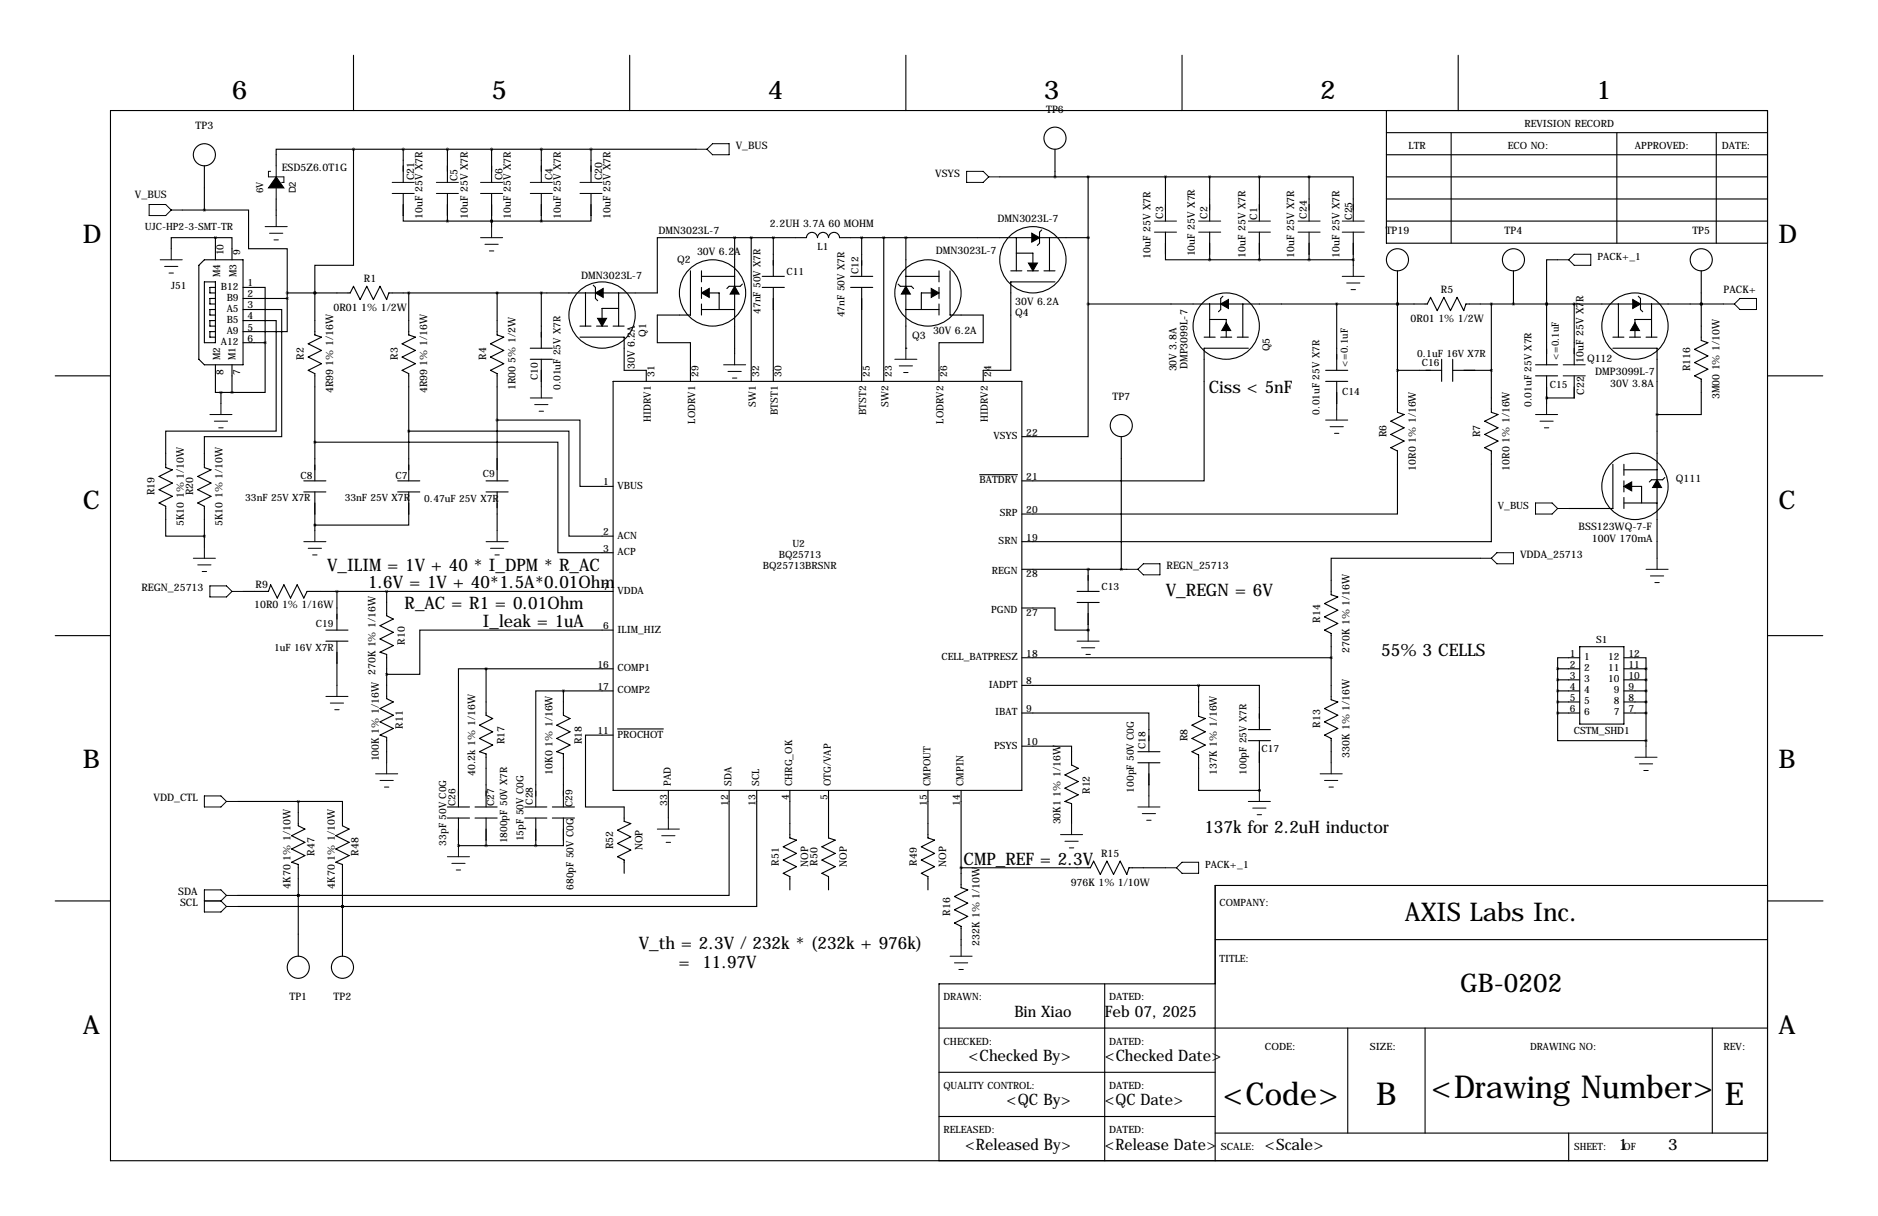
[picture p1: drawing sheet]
<svg xmlns="http://www.w3.org/2000/svg" width="432mm" height="279mm" viewBox="0 0 432 279" stroke-linecap="round" stroke-linejoin="round" font-family="sans-serif">
<g fill="none" stroke="#000" stroke-width=".25">
<path d="M81.3 12.7v12.7M144.8 12.7v12.7M208.3 12.7v12.7M271.8 12.7v12.7M335.3 12.7v12.7M25.4 25.4h381v241.3h-381zM47 38.1v10.2M81.3 34.3v26.7h-8.9v6.3M81.3 34.3h-17.8v3.8M81.3 34.3h78.7M92.7 34.3v7.6M102.9 34.3v7.6"/>
<path d="M113 34.3v7.6M124.5 34.3v7.6M135.9 34.3v7.6M242.6 34.3v6.3M318.8 30.5h87.6M318.8 35.6h87.6M318.8 25.4v30.5h87.6M333.7 30.5v25.4M371.8 30.5v25.4M394.6 30.5v25.4M41.9 48.3h5.1M47 48.3h10.1v8.9h8.9v10.1"/>
<path d="M49.5 54.6h3.8v5.1M49.5 54.6h-10.1v2.6M49.5 54.6v5.1M63.5 45.7v3.8M92.7 44.4v6.4h10.2M102.9 50.8h21.6M102.9 44.4v6.4M113 50.8h.1M113 44.4v7.7M124.5 44.4v6.4M135.9 44.4v6.4h-11.4M168.9 54.6h16.5a1.27 1.27 0 0 1 1.3-1.2 1.27 1.27 0 0 1 1.3 1.2 1.27 1.27 0 0 1 1.2-1.2 1.27 1.27 0 0 1 1.3 1.2 1.27 1.27 0 0 1 1.3-1.2 1.27 1.27 0 0 1 1.2 1.2h57.2"/>
<path d="M168.9 54.6h.1M168.9 54.6h-17.8v12.7h-61.7l-.5 1.5-1.5-3-1.5 3-1.6-3-1.5 3-1.5-3-.8 1.5h-14.5M168.9 54.6v26.7M172.7 54.6v33M177.8 54.6v8.9M198.1 54.6v8.9M203.2 54.6v33M208.3 54.6h.1M208.3 54.6v25.4M229.9 40.6h71.1M233.7 54.6v7.6M233.7 58.2h3.8v2.3"/>
<path d="M239.5 52.8l-.5 .5v2.6l-.5 .5M241.3 54.6v7.6M250.2 54.6h.1M250.2 40.6v29.2M268 53.3v6.4h10.1M268 40.6v10.2M278.1 40.6v10.2M278.1 53.3v6.4M278.1 59.7h33M289.6 40.6v10.2M289.6 53.3v6.4M301 40.6h10.1v10.2"/>
<path d="M301 40.6v10.2M301 53.3v6.4M311.1 53.3v7.7M318.8 45.7h87.6M318.8 50.8h87.6M318.8 40.6h87.6M358.1 59.7h-2.5v10.1M45.7 61l1.3-1.3h8.9v24.1h-8.9l-1.3-1.3zM47 64.8h2.5v13.9h-2.5zM49.5 66h-1.2v1.3h1.2M49.5 68.6h-1.2v1.2h1.2M49.5 71.1h-1.2v1.3h1.2"/>
<path d="M49.5 76.2h-1.2v1.3h1.2M49.5 73.7h-1.2v1.2h1.2M55.9 66h5.1v12.7M55.9 73.7h7.6v25.4h-25.4v8.3l1.5 .5-3 1.6 3 1.5-3 1.5 3 1.5-3 1.6 1.5 .7v6.9h8.9M55.9 71.1h8.9v29.2h-17.8v7.1l1.5 .5-3 1.6 3 1.5-3 1.5 3 1.5-3 1.6 1.5 .7v9.4M55.9 68.6h10.1M55.9 78.7h5.1M61 78.7v11.5h-7.7M66 68.6v7.6h-10.1M66 67.3v1.3M72.4 67.3h.1M72.4 67.3v9.7l1.5 .5-3 1.5 3 1.5-3 1.5 3 1.6-3 1.5 1.5 .8v24.6"/>
<path d="M94 67.3v9.7l1.5 .5-3 1.5 3 1.5-3 1.5 3 1.6-3 1.5 1.5 .8v24.6M114.3 67.3v9.7l1.5 .5-3 1.5 3 1.5-3 1.5 3 1.6-3 1.5 1.5 .8v24.6M124.5 67.3v12.7M133.3 77.5h10.2v7.6h5.1v2.5M133.3 74.9h2.6M134.6 67.3v7.6M136.4 65.5l.5 .5v2.6l.5 .5M137.2 74.9h2.5M141 74.9h2.5M142.2 67.3v7.6M142.2 70.9h-3.8v2.3M158.7 62.2v10.2h-7.6v6.3h7.6v8.9"/>
<path d="M161.3 63.5h7.6M161.3 62.2v2.6M161.3 66v2.6M161.3 69.8v2.6M161.3 71.1h7.6M163.1 67.3h2.3v3.8M170.7 65.3l-.5 .5h-2.6l-.5 .5M175.3 63.5h5M175.3 66h5M177.8 66v21.6M195.6 63.5h5.1M195.6 66h5.1"/>
<path d="M198.1 66v21.6M206.5 65.3l.5 .5h2.5l.6 .5M208.3 63.5h7.6M208.3 71.1h7.6M214.1 67.3h-2.3v3.8M215.9 62.2v2.6M215.9 66v2.6M215.9 69.8v2.6M218.4 62.2v10.2h7.7v6.3h-10.2v8.9M232.4 62.2h2.5M236.2 62.2h2.6M240 62.2h2.6"/>
<path d="M242.6 64.8h-10.2v20.3h-6.3v2.5M250.2 69.8v30.5h-15.3M250.2 69.8h78l.7-1.5 1.6 3.1 1.5-3.1 1.5 3.1 1.5-3.1 1.5 3.1 .6-1.6h59.1M276.9 77.5h2.5M278.1 69.8v7.7M278.1 73.4h3.8v4.1M280.7 77.5h2.5M281.2 68.1l-.5 .5v2.5l-.5 .5M284.5 77.5h2.5M285.8 69.8v7.7M307.3 69.8v15.3M321.3 62.2v32.5l1.5 .5-3 1.6 3 1.5-3 1.5 3 1.5-3 1.6 1.5 .7v14.5h-86.4"/>
<path d="M321.3 69.8h.1M342.9 69.8v24.9l1.5 .5-3 1.6 3 1.5-3 1.5 3 1.5-3 1.6 1.5 .7v20.9h-108M348 62.2v7.6M355.6 69.8h.1M355.6 69.8v14M361.9 69.8v14M370.8 77.5h2.6M372.1 69.8v7.7M374.6 77.5h2.6M376.7 68.1l.5 .5v2.5l.5 .5M378.5 77.5h2.5M379.7 73.4h-3.8v4.1"/>
<path d="M379.7 69.8v7.7M391.2 62.2v16l1.5 .5-3.1 1.6 3.1 1.5-3.1 1.5 3.1 1.5-3.1 1.6 1.6 .7v8.1h-10.2M391.2 69.8h.1M12.7 86.4h12.7M49.5 83.8v6.4h1.3M50.8 90.2v2.5M50.8 90.2h2.5M53.3 83.8v6.4M94 99.1h36.8v24.1h10.2M114.3 96.5h19v15.3h7.7M121.9 80h5.1M121.9 82.5h5.1"/>
<path d="M124.5 82.5v6.4M141 87.6h93.9v94h-93.9zM208.3 80h.1M287 80h-10.1v30.5h-42M304.8 87.6h5.1M304.8 85.1h5.1M307.3 87.6v6.4M321.3 85.1h10.2M331.5 82.5v5.1M334 85.1h8.9M334 82.5v5.1M353.1 86.4h5"/>
<path d="M353.1 83.8h5M355.6 91.4h.1M355.6 86.4v6.3M361.9 86.4v5h-6.3M370.8 80h10.2v48.3M406.4 86.4h12.7M69.8 110.5h5.1M69.8 113h5.1M72.4 101.6h55.9v25.4h12.7M72.4 113v8.9M91.4 110.5h5.1M91.4 113h5.1"/>
<path d="M94 113v7.7h-21.6M111.8 110.5h5M111.8 113h5M114.3 113v8.9M225.2 109.1h8.7M257.8 100.3v30.5M370.8 106.7v10.1h-10.1M373.4 106.7v2.5M373.4 110.5v2.5M373.4 114.3v2.5M373.4 115.6h7.6M373.4 107.9h7.6"/>
<path d="M375.2 111.8h2.2v3.8M382.8 109.7l-.5 .5h-2.6l-.5 .5M55.9 135.9h5.8l.5-1.5 1.6 3 1.5-3 1.5 3 1.5-3 1.5 3 .8-1.5h70.4M77.5 135.9v8.9M88.9 135.9v5.6l1.5 .7-3 1.6 3 1.5-3 1.5 3 1.5-3 1.6 1.5 .5v10.1l1.5 .8-3 1.5 3 1.5-3 1.6 3 1.5-3 1.5 1.5 .5v5.9M234.9 139.7h7.7v5.1h7.6M234.9 130.8h24.2M247.6 135.9h5.1M247.6 138.4h5.1M250.2 130.8h.1M250.2 130.8v5.1M250.2 138.4v6.4"/>
<path d="M340.4 128.3h-34.3v8.4l1.5 .5-3.1 1.5 3.1 1.5-3.1 1.5 3.1 1.6-3.1 1.5 1.6 .7v15.3l1.5 .5-3.1 1.5 3.1 1.5-3.1 1.6 3.1 1.5-3.1 1.5 1.6 .8v5.6M12.7 146h12.7M74.9 144.8h5.1M74.9 147.3h5.1M77.5 147.3v10.2M111.8 153.7h-6.4v31.7M111.8 153.7h29.2M111.8 153.7v10.6l1.5 .8-3.1 1.5 3.1 1.5-3.1 1.6 3.1 1.5-3.1 1.5 1.6 .5v12.2M129.5 158.8h-6.3v26.6M129.5 158.8h11.5M129.5 158.8v5.5l1.6 .8-3.1 1.5 3.1 1.5-3.1 1.6 3.1 1.5-3.1 1.5 1.5 .5v12.2M141 144.8h-44.5v10.1h-7.6"/>
<path d="M234.9 157.5h40.7M234.9 151.1h71.2M250.2 144.8h.1M275.6 157.5h14v10.1M275.6 157.5v7.1l1.5 .5-3 1.5 3 1.5-3 1.6 3 1.5-3 1.5 1.5 .8v8.1h14M358.1 153.7h5.1M358.1 158.8h5.1M358.1 156.2h5.1M358.1 153.7v10.1M363.2 151.1h-5.1v2.6M363.2 148.6h10.2v17.8h-10.2zM373.4 151.1h5.1v2.6"/>
<path d="M373.4 153.7h5.1M373.4 158.8h5.1M373.4 156.2h5.1M378.5 153.7v17.7M406.4 146h12.7M141 168.9h-6.4v16.5h8.9v3.3l1.5 .5-3 1.6 3 1.5-3 1.5 3 1.5-3 1.5 1.5 .8v3.1M142 167.5h10.5M234.9 163.8h29.3v8.9M234.9 171.4h11.5v4.4l1.5 .7-3 1.6 3 1.5-3 1.5 3 1.5-3 1.5 1.5 .6v4.5M261.6 172.7h5.1M261.6 175.3h5.1M264.2 175.3v7.6"/>
<path d="M287 167.6h5.1M287 170.2h5.1M289.6 170.2v11.4M358.1 163.8v6.4h20.4M358.1 163.8h5.1M358.1 161.3h5.1M373.4 163.8h5.1M373.4 161.3h5.1M54.6 184.1h14M68.6 184.1h10.1v5.6l1.6 .8-3.1 1.5 3.1 1.5-3.1 1.6 3.1 1.5-3.1 1.5 1.5 .5v21.1M68.6 184.1v5.6l1.5 .8-3 1.5 3 1.5-3 1.6 3 1.5-3 1.5 1.5 .5v21.1M102.9 185.4h5"/>
<path d="M102.9 188h5M105.4 194.3h.1M105.4 188v6.3M105.4 194.3h17.8M109.2 185.4h5.1M109.2 188h5.1M111.8 188v6.3M120.6 185.4h5.1M120.6 188h5.1M123.2 188v6.3M127 185.4h5.1M127 188h5.1"/>
<path d="M129.5 188v6.3h-6.3M153.7 181.6v6.4M167.6 181.6v24.1h-99M174 181.6v26.7h-95.3M181.6 181.6v10.9l1.5 .5-3 1.6 3 1.5-3 1.5 3 1.5-3 1.6 1.5 .7v3.1M190.5 181.6v10.9l1.5 .5-3 1.6 3 1.5-3 1.5 3 1.5-3 1.6 1.5 .7v3.1M213.4 181.6v10.9l1.5 .5-3.1 1.6 3.1 1.5-3.1 1.5 3.1 1.5-3.1 1.6 1.6 .7v3.1M221 181.6v22.4l1.5 .5-3 1.5 3 1.5-3 1.5 3 1.6-3 1.5 1.5 .8v4.3M221 199.4h29.7l.8-1.5 1.5 3 1.5-3 1.5 3 1.6-3 1.5 3 .5-1.5h8.4M289.6 181.6h.1M12.7 207h12.7M54.6 208.3h24.1"/>
<path d="M54.6 205.7h14M68.6 205.7h.1M78.7 208.3h.1M279.4 215.9h127M406.4 203.5h-127v63.2M406.5 207h12.7M215.9 236.2h190.5M254 226.1v40.6M279.4 226.1h-63.5v40.6M309.9 236.2v24.1M327.7 236.2v24.1M393.7 236.2v24.1"/>
<path d="M215.9 246.4h63.5M215.9 256.5h63.5M279.4 260.3h127M360.7 260.3v6.4"/>
<circle cx="47" cy="35.6" r="2.54"/>
<circle cx="242.6" cy="31.7" r="2.54"/>
<circle cx="237.5" cy="59.7" r="7.6"/>
<circle cx="321.3" cy="59.7" r="2.54"/>
<circle cx="348" cy="59.7" r="2.54"/>
<circle cx="391.2" cy="59.7" r="2.54"/>
<circle cx="138.4" cy="72.4" r="7.6"/>
<circle cx="163.8" cy="67.3" r="7.6"/>
<circle cx="213.4" cy="67.3" r="7.6"/>
<circle cx="281.9" cy="74.9" r="7.6"/>
<circle cx="375.9" cy="74.9" r="7.6"/>
<circle cx="257.8" cy="97.8" r="2.54"/>
<circle cx="375.9" cy="111.8" r="7.6"/>
<circle cx="68.6" cy="222.2" r="2.54"/>
<circle cx="78.7" cy="222.2" r="2.54"/>
</g>
<g fill="none" stroke="#000" stroke-width=".23">
<path d="M62.2 39.4h-.5v1.2h3.6v1.3h-.5M63.5 38.1v2.5M160 34.3h2.6M163.8 33h3.8v2.6h-3.8l-1.2-1.3zM222.2 39.4h3.9l1.2 1.2-1.2 1.3h-3.9zM34.3 47h3.8l1.3 1.3-1.3 1.2h-3.8zM36.8 59.7h5.1M39.4 57.2v2.5M39.4 48.3h2.5M61 52.1h5M62 53.6h3M63 55.1h1"/>
<path d="M63.5 43.2v2.5M63.5 49.5v2.6M90.2 41.9h5M90.2 44.4h5M100.3 41.9h5.1M100.3 44.4h5.1M110.5 41.9h5.1M110.5 44.4h5.1M110.5 54.6h5.1M111.5 56.1h3.1M112.5 57.7h1M113 52.1v2.5"/>
<path d="M121.9 41.9h5.1M121.9 44.4h5.1M133.3 41.9h5.1M133.3 44.4h5.1M227.3 40.6h2.6M265.4 50.8h5.1M265.4 53.3h5.1M275.6 50.8h5.1M275.6 53.3h5.1M287 50.8h5.1M287 53.3h5.1M298.4 50.8h5.1"/>
<path d="M298.4 53.3h5.1M308.6 50.8h5.1M308.6 53.3h5.1M358.1 59.7h2.6M361.9 58.4h3.9v2.6h-3.9l-1.2-1.3zM37.8 61.2h3.1M38.9 62.7h1M308.6 63.5h5.1M309.6 65h3.1M310.6 66.5h1.1M311.1 61v2.5M396.2 69.8h2.6"/>
<path d="M400 68.6h3.9v2.5h-3.9l-1.2-1.3zM48.3 95.2h5M49.3 96.8h3M50.3 98.3h1M50.8 92.7v2.5M121.9 91.4h5.1M122.9 93h3.1M124 94.5h1M124.5 88.9v2.5M166.4 83.8h5M167.4 85.3h3M168.4 86.9h1"/>
<path d="M168.9 81.3v2.5M205.7 82.5h5.1M206.8 84.1h3M207.8 85.6h1M208.3 80v2.5M304.8 96.5h5.1M305.8 98h3.1M306.8 99.6h1M307.3 94v2.5M353.1 95.2h5M354.1 96.8h3M355.1 98.3h1"/>
<path d="M355.6 92.7v2.5M359.4 83.8h5.1M359.4 86.4h5.1M353.1 115.6h3.8l1.2 1.2-1.2 1.3h-3.8zM358.1 116.8h2.6M44.4 128.3h5.1M45.5 129.8h3M46.5 131.3h1M47 125.7v2.6M48.3 134.6h3.8l1.2 1.3-1.2 1.3h-3.8zM53.3 135.9h2.6M69.8 124.5h5.1"/>
<path d="M70.9 126h3M71.9 127.5h1M72.4 121.9v2.6M111.8 124.5h5M112.8 126h3M113.8 127.5h1M114.3 121.9v2.6M259.1 130.8h2.5M261.6 130.8l1.3-1.3h3.8v2.6h-3.8zM340.4 128.3h2.5M344.2 127h3.8v2.5h-3.8l-1.3-1.2zM378.5 130.8h5"/>
<path d="M379.5 132.3h3M380.5 133.9h1M381 128.3v2.5M77.5 157.5v2.5M247.6 147.3h5.1M248.7 148.8h3M249.7 150.4h1M250.2 144.8v2.5M74.9 160h5.1M75.9 161.5h3.1M77 163.1h1M86.4 177.8h5"/>
<path d="M87.4 179.3h3M88.9 175.3v2.5M303.5 177.8h5.1M304.5 179.3h3.1M306.1 175.3v2.5M375.9 174h5.1M376.9 175.5h3.1M378 177h1M378.5 171.4v2.6M47 182.9h3.8l1.3 1.2-1.3 1.3h-3.8zM52.1 184.1h2.5M88.4 180.8h1"/>
<path d="M102.9 196.8h5M103.9 198.4h3M104.9 199.9h1M105.4 194.3v2.5M151.1 190.5h5.1M152.1 192h3.1M153.2 193.5h1M153.7 188v2.5M243.8 191.8h5.1M244.9 193.3h3M245.9 194.8h1M246.4 189.2v2.6"/>
<path d="M261.6 185.4h5.1M262.6 186.9h3.1M263.7 188.5h1M264.2 182.9v2.5M268 199.4h2.5M270.5 199.4l1.3-1.3h3.8v2.6h-3.8zM287 184.1h5.1M288 185.7h3.1M289.1 187.2h1M289.6 181.6v2.5M305.6 180.8h1M47 207h3.8"/>
<path d="M50.8 207l1.3 1.3M52.1 205.7h2.5M52.1 205.7l-1.3 1.3M52.1 205.7l-1.3-1.2h-3.8v5h3.8l1.3-1.2M52.1 208.3h2.5M218.4 219.7h5.1M221 217.2v2.5M219.5 221.2h3M220.5 222.8h1"/>
</g>
<g fill="#000" stroke="#000" stroke-width=".25">
<path d="M237.2 53.6l1.8 1-1.8 1zM136.9 67.3l1.8-1v2zM137.4 73.2h2l-1 1.7zM161.3 67.3l1.8-1v2zM168.9 65.8l1 1.8h-2zM208.3 65.8l1 1.8h-2zM214.1 66.3l1.8 1-1.8 1zM236.5 60.5h2l-1 1.7zM280.7 69.8l1.7-1v2.1zM281.9 74.2l1.1 1.7h-2.1zM375.9 74.2l1 1.7h-2zM375.4 68.8l1.8 1-1.8 1.1z"/>
<path d="M373.4 111.8l1.8-1.1v2.1zM381 110.2l1 1.8h-2z"/>
</g>
<path d="M63.5 40.6l1.8 2.6h-3.6z" fill="#000" stroke="#000" stroke-width=".23"/>
<path d="M102.8 34.3a.05 .05 0 0 0 .1 0 .05 .05 0 0 0-.1 0zM113 34.3a.05 .05 0 0 0 .1 0 .05 .05 0 0 0-.1 0zM113 50.8a.05 .05 0 0 0 .1 0 .05 .05 0 0 0-.1 0zM289.5 181.6a.05 .05 0 0 0 .1 0 .05 .05 0 0 0-.1 0zM77.4 135.9a.05 .05 0 0 0 .1 0 .05 .05 0 0 0-.1 0zM124.4 67.3a.05 .05 0 0 0 .1 0 .05 .05 0 0 0-.1 0zM307.3 69.9a.05 .05 0 0 0 .1 0 .05 .05 0 0 0-.1 0zM311.1 59.7a.05 .05 0 0 0 .1 0 .05 .05 0 0 0-.1 0zM306 151.1a.05 .05 0 0 0 .1 0 .05 .05 0 0 0-.1 0zM111.7 194.3a.05 .05 0 0 0 .1 0 .05 .05 0 0 0-.1 0zM129.5 158.8a.05 .05 0 0 0 .1 0 .05 .05 0 0 0-.1 0zM111.7 153.7a.05 .05 0 0 0 .1 0 .05 .05 0 0 0-.1 0zM391.1 69.9a.05 .05 0 0 0 .1 0 .05 .05 0 0 0-.1 0zM78.7 208.3a.05 .05 0 0 0 .1 0 .05 .05 0 0 0-.1 0zM78.7 208.3a.05 .05 0 0 0 .1 0 .05 .05 0 0 0-.1 0zM391.1 69.9a.05 .05 0 0 0 .1 0 .05 .05 0 0 0-.1 0zM267.9 40.6a.05 .05 0 0 0 .1 0 .05 .05 0 0 0-.1 0zM278.1 40.6a.05 .05 0 0 0 .1 0 .05 .05 0 0 0-.1 0zM289.5 40.6a.05 .05 0 0 0 .1 0 .05 .05 0 0 0-.1 0zM289.5 59.7a.05 .05 0 0 0 .1 0 .05 .05 0 0 0-.1 0zM278.1 59.7a.05 .05 0 0 0 .1 0 .05 .05 0 0 0-.1 0zM102.8 50.8a.05 .05 0 0 0 .1 0 .05 .05 0 0 0-.1 0zM113 50.8a.05 .05 0 0 0 .1 0 .05 .05 0 0 0-.1 0zM124.4 50.8a.05 .05 0 0 0 .1 0 .05 .05 0 0 0-.1 0zM124.4 34.3a.05 .05 0 0 0 .1 0 .05 .05 0 0 0-.1 0zM242.5 40.6a.05 .05 0 0 0 .1 0 .05 .05 0 0 0-.1 0zM358.1 153.7a.05 .05 0 0 0 .1 0 .05 .05 0 0 0-.1 0zM358.1 161.3a.05 .05 0 0 0 .1 0 .05 .05 0 0 0-.1 0zM358.1 158.8a.05 .05 0 0 0 .1 0 .05 .05 0 0 0-.1 0zM358.1 156.2a.05 .05 0 0 0 .1 0 .05 .05 0 0 0-.1 0zM378.4 161.3a.05 .05 0 0 0 .1 0 .05 .05 0 0 0-.1 0zM378.4 158.8a.05 .05 0 0 0 .1 0 .05 .05 0 0 0-.1 0zM378.4 156.2a.05 .05 0 0 0 .1 0 .05 .05 0 0 0-.1 0zM378.4 153.7a.05 .05 0 0 0 .1 0 .05 .05 0 0 0-.1 0zM358.1 163.8a.05 .05 0 0 0 .1 0 .05 .05 0 0 0-.1 0zM378.4 163.8a.05 .05 0 0 0 .1 0 .05 .05 0 0 0-.1 0zM378.4 170.2a.05 .05 0 0 0 .1 0 .05 .05 0 0 0-.1 0zM361.9 69.8a.05 .05 0 0 0 .1 0 .05 .05 0 0 0-.1 0zM49.5 54.6a.05 .05 0 0 0 .1 0 .05 .05 0 0 0-.1 0zM66 67.3a.05 .05 0 0 0 .1 0 .05 .05 0 0 0-.1 0zM66 68.6a.05 .05 0 0 0 .1 0 .05 .05 0 0 0-.1 0zM60.9 78.7a.05 .05 0 0 0 .1 0 .05 .05 0 0 0-.1 0zM53.3 90.2a.05 .05 0 0 0 .1 0 .05 .05 0 0 0-.1 0z" fill="#000" stroke="#000" stroke-width=".63"/>
<g font-size="7.3">
<text x="281.2" y="254">&lt;Code&gt;</text>
<text x="316.4" y="254">B</text>
<text x="329.1" y="252.2">&lt;Drawing Number&gt;</text>
<text x="396.6" y="254">E</text>
</g>
<g font-size="5.9">
<text x="53.3" y="22.9">6</text>
<text x="113" y="22.9">5</text>
<text x="176.5" y="22.9">4</text>
<text x="240" y="22.9">3</text>
<text x="303.5" y="22.9">2</text>
<text x="367" y="22.9">1</text>
<text x="19" y="55.9">D</text>
<text x="408.9" y="55.9">D</text>
<text x="19" y="116.8">C</text>
<text x="408.9" y="116.8">C</text>
<text x="19" y="176.5">B</text>
<text x="408.9" y="176.5">B</text>
<text x="323" y="211.6">AXIS Labs Inc.</text>
<text x="335.7" y="227.9">GB-0202</text>
<text x="19" y="237.5">A</text>
<text x="408.9" y="237.5">A</text>
</g>
<g font-size="4">
<text x="277.9" y="90.4">Ciss &lt; 5nF</text>
<text x="75.2" y="131.3">V_ILIM = 1V + 40 * I_DPM * R_AC</text>
<text x="84.6" y="135.1">1.6V = 1V + 40*1.5A*0.01Ohm</text>
<text x="268" y="136.9">V_REGN = 6V</text>
<text x="93" y="139.9">R_AC = R1 = 0.01Ohm</text>
<text x="111" y="144">I_leak = 1uA</text>
<text x="317.6" y="150.8">55% 3 CELLS</text>
<text x="276.9" y="191.5">137k for 2.2uH inductor</text>
<text x="221.5" y="198.8">CMP_REF = 2.3V</text>
<text x="146.9" y="218.1">V_th = 2.3V / 232k * (232k + 976k)</text>
<text x="156" y="222.5">= 11.97V</text>
</g>
<g font-size="3.6">
<text x="233.2" y="233.7">Bin Xiao</text>
<text x="254" y="233.7">Feb 07, 2025</text>
<text x="222.7" y="243.8">&lt;Checked By&gt;</text>
<text x="254" y="243.8">&lt;Checked Date&gt;</text>
<text x="231.4" y="254">&lt;QC By&gt;</text>
<text x="254" y="254">&lt;QC Date&gt;</text>
<text x="221.9" y="264.2">&lt;Released By&gt;</text>
<text x="254" y="264.2">&lt;Release Date&gt;</text>
<text x="290.8" y="264.2">&lt;Scale&gt;</text>
<text x="372.1" y="264.2">1</text>
<text x="383.5" y="264.2">3</text>
</g>
<g font-size="2.4">
<text x="45" y="29.7">TP3</text>
<text x="240.5" y="25.9">TP6</text>
<text x="169.2" y="34.3">V_BUS</text>
<text x="64.8" y="39.4">ESD5Z6.0T1G</text>
<text x="95.2" y="41.4" transform="rotate(-90 95.2 41.4)">C21</text>
<text x="105.2" y="41.7" transform="rotate(-90 105.2 41.7)">C5</text>
<text x="115.6" y="41.4" transform="rotate(-90 115.6 41.4)">C6</text>
<text x="127" y="41.4" transform="rotate(-90 127 41.4)">C4</text>
<text x="138.4" y="41.4" transform="rotate(-90 138.4 41.4)">C20</text>
<text x="215" y="40.6">VSYS</text>
<text x="31" y="45.5">V_BUS</text>
<text x="97.2" y="50.3" transform="rotate(-90 97.2 50.3)">10uF 25V X7R</text>
<text x="107.6" y="50.3" transform="rotate(-90 107.6 50.3)">10uF 25V X7R</text>
<text x="117.5" y="50.3" transform="rotate(-90 117.5 50.3)">10uF 25V X7R</text>
<text x="128.9" y="50.3" transform="rotate(-90 128.9 50.3)">10uF 25V X7R</text>
<text x="140.3" y="50.3" transform="rotate(-90 140.3 50.3)">10uF 25V X7R</text>
<text x="151.4" y="53.7">DMN3023L-7</text>
<text x="177" y="52.2">2.2UH 3.7A 60 MOHM</text>
<text x="229.4" y="51.1">DMN3023L-7</text>
<text x="267.5" y="50.3" transform="rotate(-90 267.5 50.3)">C3</text>
<text x="277.6" y="50.3" transform="rotate(-90 277.6 50.3)">C2</text>
<text x="289.1" y="50.5" transform="rotate(-90 289.1 50.5)">C1</text>
<text x="300.5" y="50.3" transform="rotate(-90 300.5 50.3)">C24</text>
<text x="310.9" y="50.5" transform="rotate(-90 310.9 50.5)">C25</text>
<text x="318.6" y="53.8">TP19</text>
<text x="345.9" y="53.8">TP4</text>
<text x="389.1" y="53.8">TP5</text>
<text x="160.3" y="58.6">30V 6.2A</text>
<text x="215.1" y="58.3">DMN3023L-7</text>
<text x="264.6" y="59.4" transform="rotate(-90 264.6 59.4)">10uF 25V X7R</text>
<text x="274.7" y="58.9" transform="rotate(-90 274.7 58.9)">10uF 25V X7R</text>
<text x="286.4" y="59.2" transform="rotate(-90 286.4 59.2)">10uF 25V X7R</text>
<text x="297.6" y="59.2" transform="rotate(-90 297.6 59.2)">10uF 25V X7R</text>
<text x="308" y="59.2" transform="rotate(-90 308 59.2)">10uF 25V X7R</text>
<text x="83.7" y="64.8">R1</text>
<text x="133.6" y="64">DMN3023L-7</text>
<text x="155.7" y="60.5">Q2</text>
<text x="76.7" y="71.5">0R01 1% 1/2W</text>
<text x="233.4" y="70.1">30V 6.2A</text>
<text x="331.3" y="67.3">R5</text>
<text x="396.3" y="67.3">PACK+</text>
<text x="148.6" y="77.5" transform="rotate(-90 148.6 77.5)">Q1</text>
<text x="209.8" y="78">Q3</text>
<text x="214.5" y="76.8">30V 6.2A</text>
<text x="233.4" y="72.5">Q4</text>
<text x="324.3" y="74.1">0R01 1% 1/2W</text>
<text x="69.8" y="82.7" transform="rotate(-90 69.8 82.7)">R2</text>
<text x="91.4" y="82.7" transform="rotate(-90 91.4 82.7)">R3</text>
<text x="111.8" y="82.7" transform="rotate(-90 111.8 82.7)">R4</text>
<text x="292" y="80.7" transform="rotate(-90 292 80.7)">Q5</text>
<text x="364.1" y="83.3" transform="rotate(-90 364.1 83.3)">10uF 25V X7R</text>
<text x="364.9" y="83.2">Q112</text>
<text x="118.5" y="89.7" transform="rotate(-90 118.5 89.7)">1R00 5% 1/2W</text>
<text x="145.9" y="84.8" transform="rotate(-90 145.9 84.8)">30V 6.2A</text>
<text x="270.5" y="85.3" transform="rotate(-90 270.5 85.3)">30V 3.8A</text>
<text x="273" y="84.8" transform="rotate(-90 273 84.8)">DMP3099L-7</text>
<text x="366.8" y="86.1">DMP3099L-7</text>
<text x="370.2" y="88.9">30V 3.8A</text>
<text x="388.6" y="85.3" transform="rotate(-90 388.6 85.3)">R116</text>
<text x="76.6" y="90.4" transform="rotate(-90 76.6 90.4)">4R99 1% 1/16W</text>
<text x="98.2" y="90.4" transform="rotate(-90 98.2 90.4)">4R99 1% 1/16W</text>
<text x="255.8" y="91.9">TP7</text>
<text x="364.2" y="90.7" transform="rotate(-90 364.2 90.7)">C22</text>
<text x="395.4" y="91.8" transform="rotate(-90 395.4 91.8)">3M00 1% 1/10W</text>
<text x="318.8" y="100.5" transform="rotate(-90 318.8 100.5)">R6</text>
<text x="340.4" y="100.5" transform="rotate(-90 340.4 100.5)">R7</text>
<text x="35.6" y="113.8" transform="rotate(-90 35.6 113.8)">R19</text>
<text x="44.4" y="113.8" transform="rotate(-90 44.4 113.8)">R20</text>
<text x="325.5" y="108.2" transform="rotate(-90 325.5 108.2)">10R0 1% 1/16W</text>
<text x="347.1" y="108.2" transform="rotate(-90 347.1 108.2)">10R0 1% 1/16W</text>
<text x="385.3" y="110.7">Q111</text>
<text x="42.3" y="120.9" transform="rotate(-90 42.3 120.9)">5K10 1% 1/10W</text>
<text x="51.2" y="120.9" transform="rotate(-90 51.2 120.9)">5K10 1% 1/10W</text>
<text x="363" y="121.8">BSS123WQ-7-F</text>
<text x="366" y="124.6">100V 170mA</text>
<text x="268.2" y="130.8">REGN_25713</text>
<text x="349.5" y="128.3">VDDA_25713</text>
<text x="32.5" y="135.9">REGN_25713</text>
<text x="58.8" y="135">R9</text>
<text x="58.5" y="139.7">10R0 1% 1/16W</text>
<text x="303.5" y="143.1" transform="rotate(-90 303.5 143.1)">R14</text>
<text x="93.1" y="148.1" transform="rotate(-90 93.1 148.1)">R10</text>
<text x="86.4" y="155.1" transform="rotate(-90 86.4 155.1)">270K 1% 1/16W</text>
<text x="310.3" y="150.1" transform="rotate(-90 310.3 150.1)">270K 1% 1/16W</text>
<text x="92.6" y="167.4" transform="rotate(-90 92.6 167.4)">R11</text>
<text x="303.5" y="167.2" transform="rotate(-90 303.5 167.2)">R13</text>
<text x="116" y="171" transform="rotate(-90 116 171)">R17</text>
<text x="133.7" y="171" transform="rotate(-90 133.7 171)">R18</text>
<text x="273" y="170.3" transform="rotate(-90 273 170.3)">R8</text>
<text x="87.1" y="175" transform="rotate(-90 87.1 175)">100K 1% 1/16W</text>
<text x="109.2" y="178.3" transform="rotate(-90 109.2 178.3)">40.2k 1% 1/16W</text>
<text x="127" y="178" transform="rotate(-90 127 178)">10K0 1% 1/16W</text>
<text x="279.8" y="178" transform="rotate(-90 279.8 178)">137K 1% 1/16W</text>
<text x="310.3" y="174.2" transform="rotate(-90 310.3 174.2)">330K 1% 1/16W</text>
<text x="35.3" y="184.1">VDD_CTL</text>
<text x="250.6" y="182.4" transform="rotate(-90 250.6 182.4)">R12</text>
<text x="243.8" y="189.4" transform="rotate(-90 243.8 189.4)">30K1 1% 1/16W</text>
<text x="72.3" y="196.6" transform="rotate(-90 72.3 196.6)">R47</text>
<text x="82.4" y="196.6" transform="rotate(-90 82.4 196.6)">R48</text>
<text x="141" y="195.1" transform="rotate(-90 141 195.1)">R52</text>
<text x="147.7" y="195.4" transform="rotate(-90 147.7 195.4)">NOP</text>
<text x="253.2" y="196.8">R15</text>
<text x="179.1" y="198.9" transform="rotate(-90 179.1 198.9)">R51</text>
<text x="185.8" y="199.2" transform="rotate(-90 185.8 199.2)">NOP</text>
<text x="188" y="198.9" transform="rotate(-90 188 198.9)">R50</text>
<text x="194.7" y="199.2" transform="rotate(-90 194.7 199.2)">NOP</text>
<text x="210.8" y="198.9" transform="rotate(-90 210.8 198.9)">R49</text>
<text x="217.6" y="199.2" transform="rotate(-90 217.6 199.2)">NOP</text>
<text x="246.2" y="203.6">976K 1% 1/10W</text>
<text x="41" y="205.7">SDA</text>
<text x="41.4" y="208.3">SCL</text>
<text x="66.8" y="204.2" transform="rotate(-90 66.8 204.2)">4K70 1% 1/10W</text>
<text x="77" y="204.2" transform="rotate(-90 77 204.2)">4K70 1% 1/10W</text>
<text x="218.4" y="210.4" transform="rotate(-90 218.4 210.4)">R16</text>
<text x="225.2" y="217.4" transform="rotate(-90 225.2 217.4)">232K 1% 1/10W</text>
<text x="66.5" y="229.8">TP1</text>
<text x="76.7" y="229.8">TP2</text>
</g>
<g font-size="2.3">
<text x="350.5" y="29.2">REVISION RECORD</text>
<text x="323.8" y="34.3">LTR</text>
<text x="346.7" y="34.3">ECO NO:</text>
<text x="375.9" y="34.3">APPROVED:</text>
<text x="395.9" y="34.3">DATE:</text>
<text x="33.3" y="52.9">UJC-HP2-3-SMT-TR</text>
<text x="51.4" y="58.7" transform="rotate(-90 51.4 58.7)">10</text>
<text x="55.2" y="58.7" transform="rotate(-90 55.2 58.7)">9</text>
<text x="188" y="57.4">L1</text>
<text x="367.3" y="59.7">PACK+_1</text>
<text x="50.6" y="63.7" transform="rotate(-90 50.6 63.7)">M4</text>
<text x="54.4" y="63.7" transform="rotate(-90 54.4 63.7)">M3</text>
<text x="56.9" y="65.8">1</text>
<text x="180.8" y="63.2">C11</text>
<text x="197.4" y="63" transform="rotate(-90 197.4 63)">C12</text>
<text x="39.4" y="66.3">J51</text>
<text x="50.8" y="66.6">B12</text>
<text x="52.1" y="69.1">B9</text>
<text x="52.1" y="71.7">A5</text>
<text x="56.9" y="68.3">2</text>
<text x="56.9" y="70.9">3</text>
<text x="52.1" y="74.2">B5</text>
<text x="52.1" y="76.8">A9</text>
<text x="56.9" y="73.4">4</text>
<text x="56.9" y="75.9">5</text>
<text x="174.8" y="72.1" transform="rotate(-90 174.8 72.1)">47nF 50V X7R</text>
<text x="194.1" y="72.9" transform="rotate(-90 194.1 72.9)">47nF 50V X7R</text>
<text x="50.6" y="82.8" transform="rotate(-90 50.6 82.8)">M2</text>
<text x="50.8" y="79.3">A12</text>
<text x="54.1" y="82.8" transform="rotate(-90 54.1 82.8)">M1</text>
<text x="56.9" y="78.5">6</text>
<text x="325.8" y="82">0.1uF 16V X7R</text>
<text x="358.4" y="82.8" transform="rotate(-90 358.4 82.8)">&lt;=0.1uF</text>
<text x="51.4" y="86.1" transform="rotate(-90 51.4 86.1)">8</text>
<text x="55.2" y="86.1" transform="rotate(-90 55.2 86.1)">7</text>
<text x="123.7" y="87.4" transform="rotate(-90 123.7 87.4)">C10</text>
<text x="128.9" y="89.7" transform="rotate(-90 128.9 89.7)">0.01uF 25V X7R</text>
<text x="150.5" y="86.6" transform="rotate(-90 150.5 86.6)">31</text>
<text x="160.6" y="86.6" transform="rotate(-90 160.6 86.6)">29</text>
<text x="174.6" y="86.6" transform="rotate(-90 174.6 86.6)">32</text>
<text x="179.7" y="86.6" transform="rotate(-90 179.7 86.6)">30</text>
<text x="200" y="86.6" transform="rotate(-90 200 86.6)">25</text>
<text x="205.1" y="86.6" transform="rotate(-90 205.1 86.6)">23</text>
<text x="217.8" y="86.6" transform="rotate(-90 217.8 86.6)">26</text>
<text x="227.9" y="86.6" transform="rotate(-90 227.9 86.6)">24</text>
<text x="309.9" y="84.3" transform="rotate(-90 309.9 84.3)">&lt;=0.1uF</text>
<text x="326.9" y="84.2">C16</text>
<text x="356.4" y="89.2">C15</text>
<text x="173.8" y="93.5" transform="rotate(-90 173.8 93.5)">SW1</text>
<text x="178.9" y="95.4" transform="rotate(-90 178.9 95.4)">BTST1</text>
<text x="199.2" y="95.4" transform="rotate(-90 199.2 95.4)">BTST2</text>
<text x="204.3" y="93.5" transform="rotate(-90 204.3 93.5)">SW2</text>
<text x="303.4" y="95.2" transform="rotate(-90 303.4 95.2)">0.01uF 25V X7R</text>
<text x="308.6" y="90.7">C14</text>
<text x="352.1" y="93.5" transform="rotate(-90 352.1 93.5)">0.01uF 25V X7R</text>
<text x="149.6" y="96.9" transform="rotate(-90 149.6 96.9)">HIDRV1</text>
<text x="159.8" y="97.3" transform="rotate(-90 159.8 97.3)">LODRV1</text>
<text x="217" y="97.3" transform="rotate(-90 217 97.3)">LODRV2</text>
<text x="227.1" y="96.9" transform="rotate(-90 227.1 96.9)">HIDRV2</text>
<text x="228.4" y="100.9">VSYS</text>
<text x="236" y="100.1">22</text>
<text x="69.1" y="110">C8</text>
<text x="90.9" y="110">C7</text>
<text x="111" y="109.6">C9</text>
<text x="138.7" y="111.5">1</text>
<text x="142" y="112.3">VBUS</text>
<text x="225.2" y="111">BATDRV</text>
<text x="236" y="110.2">21</text>
<text x="56.4" y="115.2">33nF 25V X7R</text>
<text x="79.2" y="115.2">33nF 25V X7R</text>
<text x="97.5" y="115.3">0.47uF 25V X7R</text>
<text x="229.9" y="118.7">SRP</text>
<text x="236" y="117.9">20</text>
<text x="344.4" y="116.8">V_BUS</text>
<text x="138.7" y="122.9">2</text>
<text x="142" y="123.7">ACN</text>
<text x="182.2" y="125.7">U2</text>
<text x="229.6" y="125">SRN</text>
<text x="236" y="124.2">19</text>
<text x="138.7" y="126.7">3</text>
<text x="142" y="127.6">ACP</text>
<text x="175.4" y="130.6">BQ25713BRSNR</text>
<text x="179" y="128.1">BQ25713</text>
<text x="228" y="131.9">REGN</text>
<text x="138.7" y="135.6">7</text>
<text x="142" y="136.4">VDDA</text>
<text x="236" y="132.7">28</text>
<text x="253.2" y="135.6">C13</text>
<text x="227.9" y="140.8">PGND</text>
<text x="236" y="141.6">27</text>
<text x="63" y="149.7">1uF 16V X7R</text>
<text x="72.6" y="144">C19</text>
<text x="138.7" y="144.5">6</text>
<text x="142" y="145.3">ILIM_HIZ</text>
<text x="367" y="147.8">S1</text>
<text x="137.4" y="153.4">16</text>
<text x="142" y="154.2">COMP1</text>
<text x="216.5" y="151.7">CELL_BATPRESZ</text>
<text x="236" y="150.9">18</text>
<text x="360.9" y="150.9">1</text>
<text x="360.9" y="153.4">2</text>
<text x="360.9" y="156">3</text>
<text x="364.2" y="151.7">1</text>
<text x="364.2" y="154.2">2</text>
<text x="369.8" y="154.2">11</text>
<text x="369.8" y="151.7">12</text>
<text x="374.4" y="156">10</text>
<text x="374.4" y="153.4">11</text>
<text x="374.4" y="150.9">12</text>
<text x="137.4" y="158.5">17</text>
<text x="142" y="159.3">COMP2</text>
<text x="227.4" y="158">IADPT</text>
<text x="236" y="157.2">8</text>
<text x="360.9" y="158.5">4</text>
<text x="360.9" y="161">5</text>
<text x="364.2" y="156.8">3</text>
<text x="364.2" y="159.3">4</text>
<text x="364.2" y="161.8">5</text>
<text x="369.8" y="156.8">10</text>
<text x="371.1" y="161.8">8</text>
<text x="371.1" y="159.3">9</text>
<text x="374.4" y="161">8</text>
<text x="374.4" y="158.5">9</text>
<text x="228.8" y="164.4">IBAT</text>
<text x="236" y="163.6">9</text>
<text x="360.9" y="163.6">6</text>
<text x="364.2" y="164.4">6</text>
<text x="371.1" y="164.4">7</text>
<text x="374.4" y="163.6">7</text>
<text x="137.4" y="168.7">11</text>
<text x="142" y="169.5">PROCHOT</text>
<text x="228.5" y="172">PSYS</text>
<text x="236" y="171.2">10</text>
<text x="263.4" y="172.2" transform="rotate(-90 263.4 172.2)">C18</text>
<text x="290.1" y="172.7">C17</text>
<text x="361.8" y="168.7">CSTM_SHD1</text>
<text x="286.6" y="178.1" transform="rotate(-90 286.6 178.1)">100pF 25V X7R</text>
<text x="104.7" y="185.2" transform="rotate(-90 104.7 185.2)">C26</text>
<text x="113.6" y="185.2" transform="rotate(-90 113.6 185.2)">C27</text>
<text x="122.5" y="184.9" transform="rotate(-90 122.5 184.9)">C28</text>
<text x="131.7" y="185.4" transform="rotate(-90 131.7 185.4)">C29</text>
<text x="153.4" y="185.2" transform="rotate(-90 153.4 185.2)">33</text>
<text x="154.2" y="180.6" transform="rotate(-90 154.2 180.6)">PAD</text>
<text x="167.4" y="185.2" transform="rotate(-90 167.4 185.2)">12</text>
<text x="168.2" y="180.6" transform="rotate(-90 168.2 180.6)">SDA</text>
<text x="173.7" y="185.2" transform="rotate(-90 173.7 185.2)">13</text>
<text x="174.5" y="180.6" transform="rotate(-90 174.5 180.6)">SCL</text>
<text x="181.4" y="183.9" transform="rotate(-90 181.4 183.9)">4</text>
<text x="182.2" y="180.6" transform="rotate(-90 182.2 180.6)">CHRG_OK</text>
<text x="190.2" y="183.9" transform="rotate(-90 190.2 183.9)">5</text>
<text x="191.1" y="180.6" transform="rotate(-90 191.1 180.6)">OTG/VAP</text>
<text x="213.1" y="185.2" transform="rotate(-90 213.1 185.2)">15</text>
<text x="213.9" y="180.6" transform="rotate(-90 213.9 180.6)">CMPOUT</text>
<text x="220.7" y="185.2" transform="rotate(-90 220.7 185.2)">14</text>
<text x="221.5" y="180.6" transform="rotate(-90 221.5 180.6)">CMPIN</text>
<text x="260.7" y="182.1" transform="rotate(-90 260.7 182.1)">100pF 50V C0G</text>
<text x="102.6" y="194.3" transform="rotate(-90 102.6 194.3)">33pF 50V C0G</text>
<text x="116.6" y="193.8" transform="rotate(-90 116.6 193.8)">1800pF 50V X7R</text>
<text x="120.4" y="193.3" transform="rotate(-90 120.4 193.3)">15pF 50V C0G</text>
<text x="277.1" y="199.4">PACK+_1</text>
<text x="131.8" y="204.5" transform="rotate(-90 131.8 204.5)">680pF 50V C0G</text>
<text x="280.4" y="208.3">COMPANY:</text>
<text x="280.4" y="221">TITLE:</text>
<text x="216.9" y="229.9">DRAWN:</text>
<text x="255" y="229.9">DATED:</text>
<text x="216.9" y="240">CHECKED:</text>
<text x="255" y="240">DATED:</text>
<text x="290.8" y="241.3">CODE:</text>
<text x="315" y="241.3">SIZE:</text>
<text x="351.8" y="241.3">DRAWING NO:</text>
<text x="396.2" y="241.3">REV:</text>
<text x="216.9" y="250.2">QUALITY CONTROL:</text>
<text x="255" y="250.2">DATED:</text>
<text x="216.9" y="260.3">RELEASED:</text>
<text x="255" y="260.3">DATED:</text>
<text x="280.7" y="264.2">SCALE:</text>
<text x="361.9" y="264.2">SHEET:</text>
<text x="373.3" y="264.2">OF</text>
</g>
<g font-size="2.2">
<text x="60.5" y="44.4" transform="rotate(-90 60.5 44.4)">6V</text>
<text x="68" y="44.4" transform="rotate(-90 68 44.4)">D2</text>
</g>
</svg>
